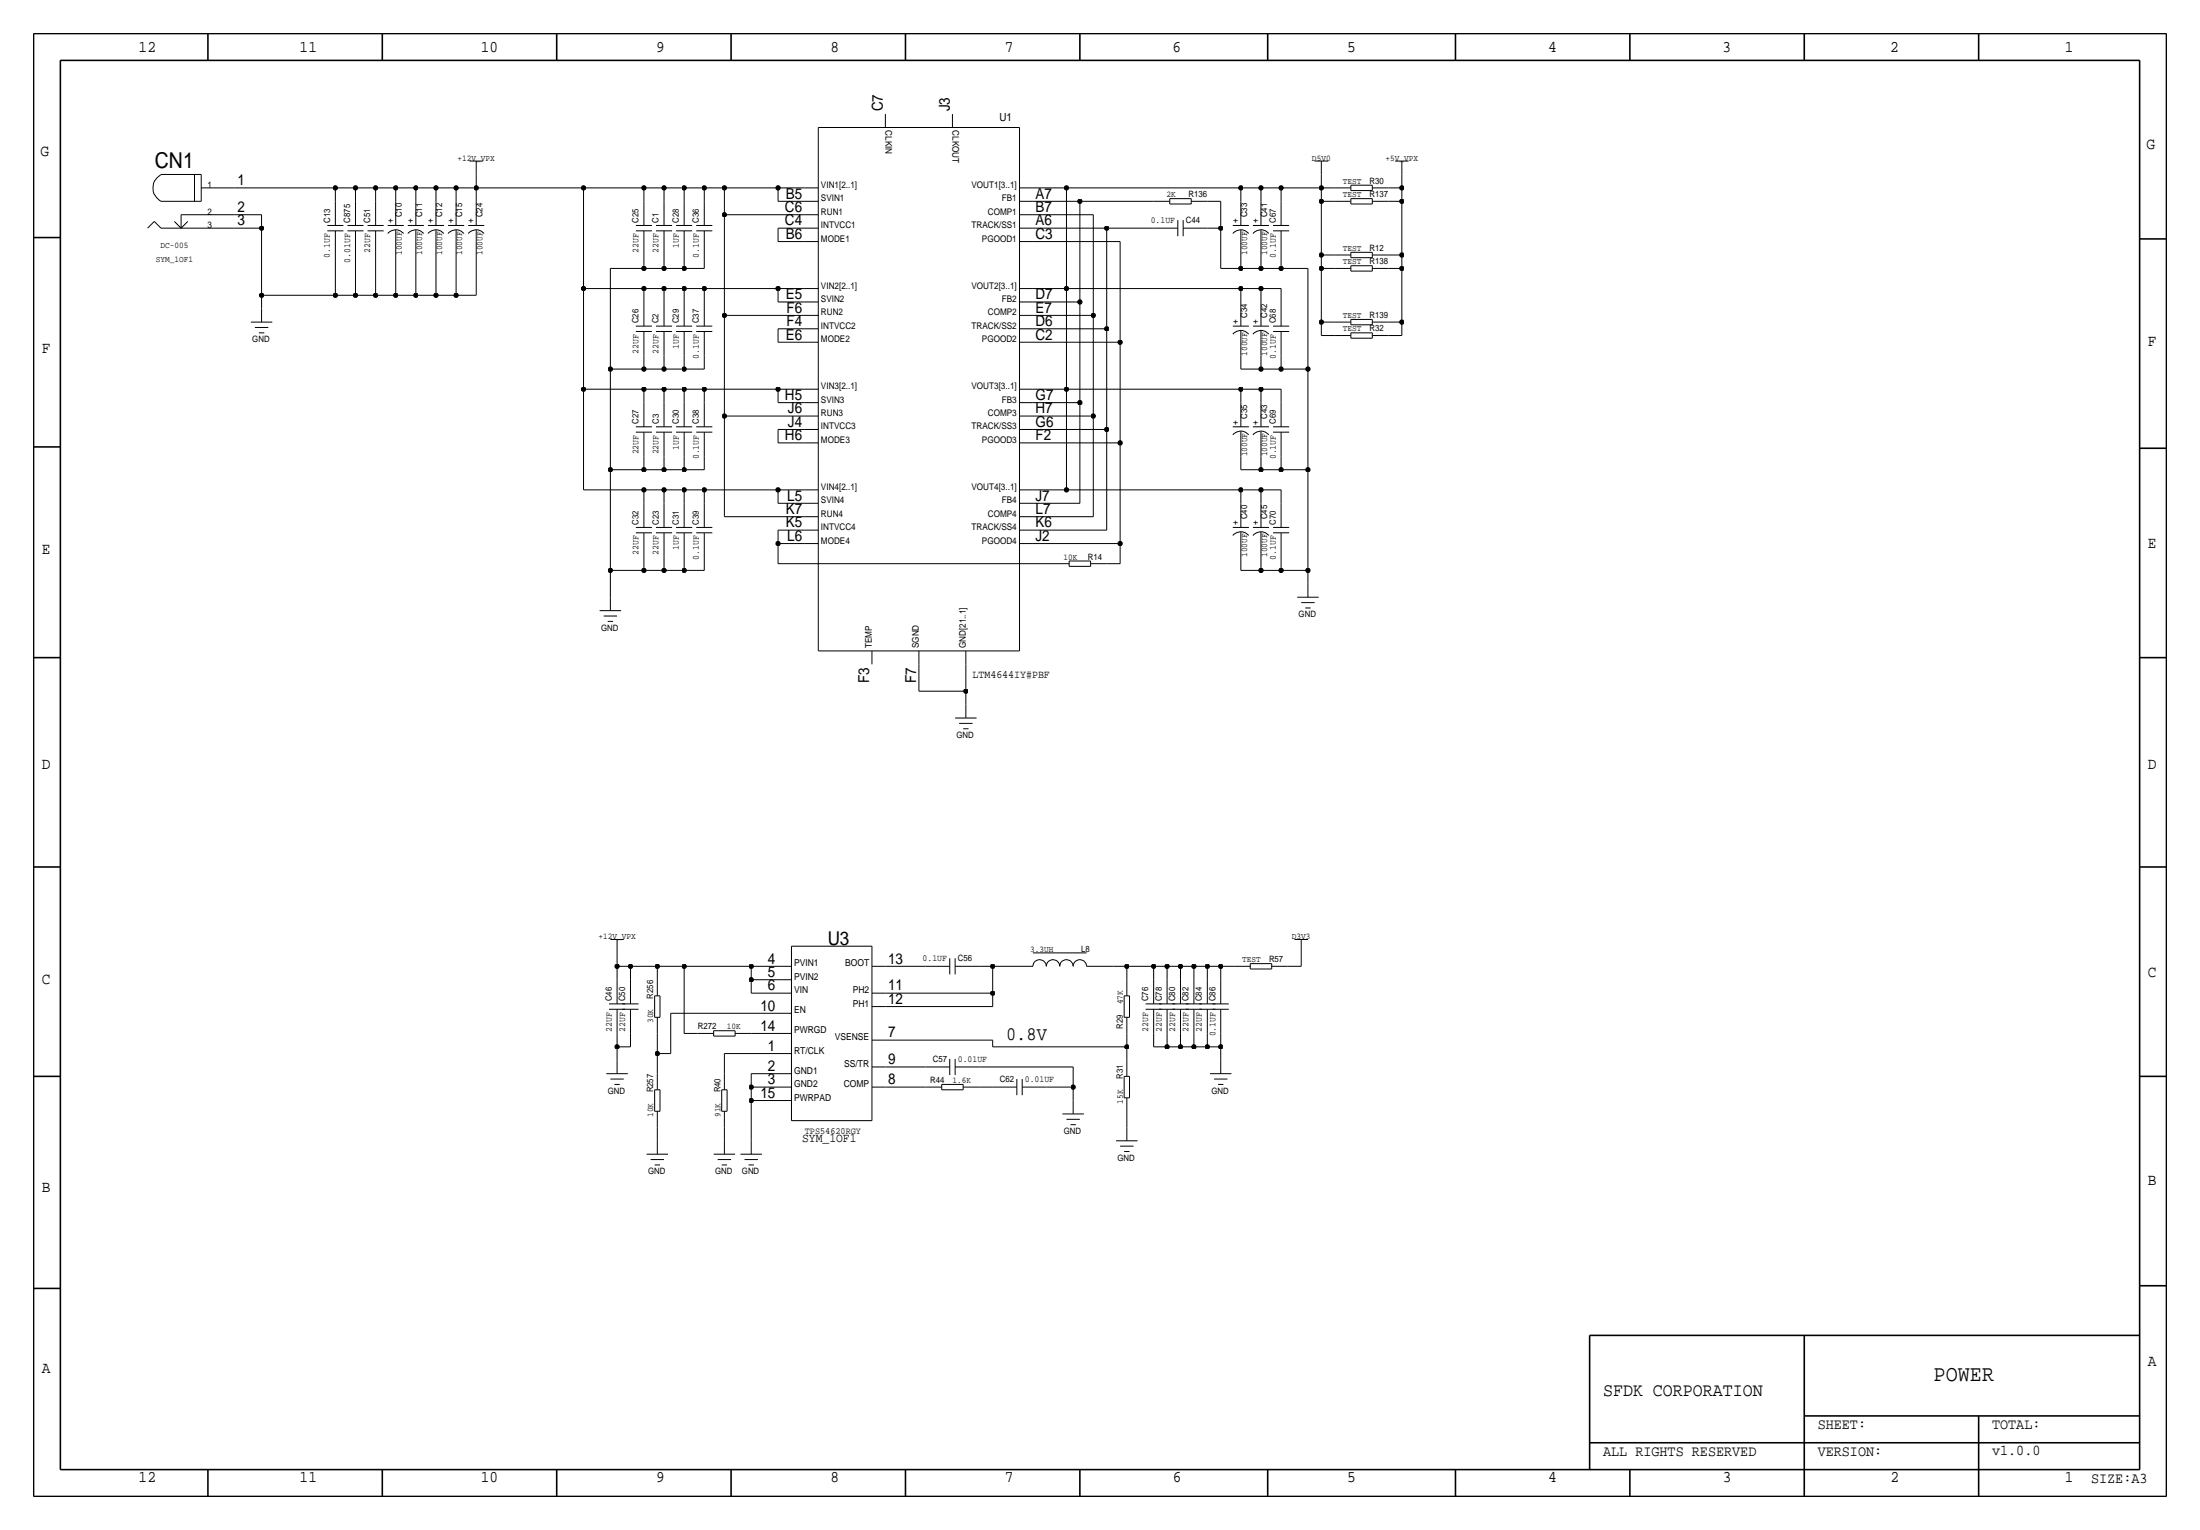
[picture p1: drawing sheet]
<svg xmlns="http://www.w3.org/2000/svg" width="417mm" height="290mm" viewBox="0 0 417 290" stroke-linecap="round" stroke-linejoin="round" font-family="sans-serif">
<!-- layer: Nets -->
<g fill="none" stroke="#000" stroke-width=".19">
<path d="M44.4 35.6h19.1zM63.5 35.6v2.5zM63.5 35.6h3.8zM67.3 35.6v2.5zM67.3 35.6h3.8zM71.1 35.6h3.8zM71.1 35.6v2.5zM74.9 35.6v2.5zM74.9 35.6h3.8zM78.7 35.6v2.5zM78.7 35.6h3.8zM82.5 35.6v2.5z"/>
<path d="M82.6 35.6h3.8zM86.4 35.6v2.5zM86.4 35.6h3.8zM90.2 35.6h20.3zM90.2 35.6v2.5zM90.2 33v2.6zM110.5 35.6v19zM110.5 35.6h11.4zM121.9 35.6h3.8zM121.9 35.6v2.5zM125.7 35.6v2.5zM125.7 35.6h3.8z"/>
<path d="M129.5 35.6v2.5zM129.5 35.6h3.8zM133.3 35.6v2.5zM133.3 35.6h3.9zM137.2 35.6v5zM137.2 35.6h10.1zM147.3 38.1h5.1zM147.3 35.6v2.5zM147.3 35.6h5.1zM195.6 38.1h8.9zM195.6 35.6h6.3zM201.9 35.6h33z"/>
<path d="M201.9 35.6v19zM204.5 38.1v19.1zM204.5 38.1h13.9zM228.6 38.1h2.5zM231.1 38.1v5.1zM234.9 35.6v2.5zM234.9 35.6h3.9zM238.8 35.6h3.8zM238.8 35.6v2.5zM242.6 35.6v2.5zM242.6 35.6h7.6zM250.2 38.1v10.2z"/>
<path d="M250.2 38.1h2.5zM250.2 35.6v2.5zM250.2 33v2.6zM250.2 35.6h2.5zM262.9 38.1h2.5zM262.9 35.6h2.5zM265.4 38.1v10.2zM265.4 35.6v2.5zM265.4 33v2.6zM44.4 40.6h5.1zM44.4 43.2h5.1zM49.5 40.6v2.6z"/>
<path d="M49.5 43.2v12.7zM49.5 55.9h14zM49.5 55.9v2.5zM63.5 48.3v7.6zM63.5 55.9h3.8zM67.3 48.3v7.6zM67.3 55.9h3.8zM71.1 55.9h3.8zM71.1 48.3v7.6zM74.9 55.9h3.8zM74.9 48.3v7.6zM78.7 48.3v7.6z"/>
<path d="M78.7 55.9h3.8zM82.5 55.9h3.9zM82.5 48.3v7.6zM86.4 55.9h3.8zM86.4 48.3v7.6zM90.2 48.3v7.6zM110.5 54.6v19.1zM110.5 54.6h11.4zM115.6 50.8h6.3zM115.6 50.8v19.1zM121.9 54.6h3.8zM121.9 54.6v2.6z"/>
<path d="M121.9 48.3v2.5zM121.9 50.8h3.8zM125.7 54.6v2.6zM125.7 54.6h3.8zM125.7 48.3v2.5zM125.7 50.8h3.8zM129.5 54.6v2.6zM129.5 54.6h3.8zM129.5 48.3v2.5zM129.5 50.8h3.8zM133.3 54.6v2.6zM133.3 54.6h14z"/>
<path d="M133.3 48.3v2.5zM137.2 59.7h15.2zM137.2 40.6h15.2zM137.2 59.7v19zM137.2 40.6v19.1zM147.3 43.2h5.1zM147.3 57.2h5.1zM147.3 43.2v2.5zM147.3 45.7h5.1zM147.3 54.6v2.6zM147.3 54.6h5.1zM195.6 57.2h8.9z"/>
<path d="M195.6 59.7h11.4zM195.6 45.7h16.5zM195.6 43.2h14zM195.6 40.6h11.4zM195.6 54.6h6.3zM201.9 54.6v19.1zM201.9 54.6h33.1zM204.5 57.2v19zM207 40.6v19.1zM207 59.7v19zM209.5 43.2h8.9zM209.5 43.2v19z"/>
<path d="M212.1 45.7v19.1zM228.6 43.2h2.5zM231.1 50.8h3.8zM231.1 43.2v7.6zM234.9 48.3v2.5zM234.9 50.8h3.9zM234.9 54.6v2.5zM234.9 54.6h3.9zM238.8 50.8h3.8zM238.8 54.6h3.8zM238.8 48.3v2.5zM238.8 54.6v2.6z"/>
<path d="M242.6 48.3v2.5zM242.6 50.8h5zM242.6 54.6v2.5zM247.6 50.8v19.1zM250.2 50.8v10.2zM250.2 50.8h2.5zM250.2 48.3v2.5zM250.2 48.3h2.5zM262.9 50.8h2.5zM262.9 48.3h2.5zM265.4 50.8v10.2zM265.4 48.3v2.5z"/>
<path d="M110.5 73.7v19zM110.5 73.7h11.4zM115.6 69.9h6.3zM115.6 69.9v19zM121.9 73.7h3.8zM121.9 73.7v2.5zM121.9 67.3v2.5zM121.9 69.9h3.8zM125.7 73.7v2.5zM125.7 73.7h3.8zM125.7 67.3v2.5zM125.7 69.9h3.8z"/>
<path d="M129.5 73.7v2.5zM129.5 73.7h3.8zM129.5 67.3v2.6zM129.5 69.9h3.8zM133.3 73.7v2.5zM133.3 73.7h14zM133.3 67.3v2.5zM137.2 78.7h15.2zM137.2 78.7v19.1zM147.3 62.2h5.1zM147.3 76.2h5.1zM147.3 62.2v2.6z"/>
<path d="M147.3 64.8h5.1zM147.3 73.7v2.5zM147.3 73.7h5.1zM195.6 76.2h8.9zM195.6 78.7h11.4zM195.6 62.2h13.9zM195.6 64.8h16.5zM195.6 73.7h6.3zM201.9 73.7h33zM201.9 73.7v19zM204.5 76.2v19.1zM207 78.7v19.1z"/>
<path d="M209.5 62.2v19.1zM212.1 64.8v19zM234.9 67.3v2.5zM234.9 69.9h3.9zM234.9 73.7v2.5zM234.9 73.7h3.9zM238.8 69.9h3.8zM238.8 73.7h3.8zM238.8 67.3v2.6zM238.8 73.7v2.5zM242.6 67.3v2.5zM242.6 69.9h5z"/>
<path d="M242.6 73.7v2.5zM247.6 69.9v19zM250.2 63.5h2.5zM250.2 61v2.5zM250.2 61h2.5zM262.9 63.5h2.5zM262.9 61h2.5zM265.4 61v2.5zM110.5 92.7h11.4zM115.6 88.9h6.3zM115.6 88.9v19.1zM121.9 92.7v2.6z"/>
<path d="M121.9 92.7h3.8zM121.9 88.9h3.8zM121.9 86.4v2.5zM125.7 92.7v2.6zM125.7 92.7h3.8zM125.7 86.4v2.5zM125.7 88.9h3.8zM129.5 92.7v2.6zM129.5 92.7h3.8zM129.5 86.4v2.5zM129.5 88.9h3.8zM133.3 92.7v2.6z"/>
<path d="M133.3 92.7h14zM133.3 86.4v2.5zM137.2 97.8h15.2zM147.3 81.3h5.1zM147.3 95.3h5.1zM147.3 81.3v2.5zM147.3 83.8h5.1zM147.3 92.7v2.6zM147.3 92.7h5.1zM195.6 95.3h8.9zM195.6 97.8h11.4zM195.6 83.8h16.5z"/>
<path d="M195.6 81.3h14zM195.6 92.7h6.3zM201.9 92.7h33.1zM209.5 81.3v19zM212.1 83.8v19.1zM234.9 86.4v2.5zM234.9 88.9h3.9zM234.9 92.7v2.5zM234.9 92.7h3.9zM238.8 88.9h3.8zM238.8 92.7h3.8zM238.8 86.4v2.5z"/>
<path d="M238.8 92.7v2.6zM242.6 86.4v2.5zM242.6 88.9h5zM242.6 92.7v2.5zM247.6 88.9v19.1zM115.6 108v5zM115.6 108h6.3zM121.9 108h3.8zM121.9 105.4v2.5zM125.7 108h3.8zM125.7 105.4v2.5zM129.5 105.4v2.6z"/>
<path d="M129.5 108h3.8zM133.3 105.4v2.5zM147.3 100.3h5.1zM147.3 106.7h52.1zM147.3 102.9v3.8zM147.3 102.9h5.1zM147.3 100.3v2.6zM195.6 100.3h13.9zM195.6 102.9h16.5zM209.6 106.7h2.5zM212.1 102.9v3.8zM234.9 105.4v2.5z"/>
<path d="M234.9 108h3.9zM238.8 108h3.8zM238.8 105.4v2.6zM242.6 105.4v2.5zM242.6 108h5zM247.6 108v2.5zM174 125.7v5.1zM174 130.8h8.9zM182.9 130.8v2.5zM182.9 125.7v5.1zM116.8 198.1h2.6zM116.8 198.1v2.6z"/>
<path d="M116.8 195.6v2.5zM116.8 182.9v2.5zM116.8 182.9h2.6zM116.8 180.3v2.6zM119.4 195.6v2.5zM119.4 182.9v2.5zM119.4 182.9h5.1zM124.5 199.4v3.8zM124.5 195.6v3.8zM124.5 199.4h2.5zM124.5 182.9v2.5zM124.5 182.9h5z"/>
<path d="M127 191.8v7.6zM127 191.8h20.3zM129.5 182.9v12.7zM129.5 182.9h12.7zM129.5 195.6h2.6zM137.2 199.4v3.8zM137.2 199.4h10.1zM142.2 195.6h5.1zM142.2 185.4v2.6zM142.2 182.9v2.5zM142.2 182.9h5.1zM142.2 188h5.1z"/>
<path d="M142.2 185.4h5.1zM167.6 196.8h20.4zM167.6 188h20.4zM167.6 190.5h20.4zM167.6 182.9h7.7zM185.4 182.9h2.6zM188 196.8v1.3zM188 198.1h25.4zM188 182.9v5.1zM188 188v2.5zM188 182.9h2.5zM210.8 182.9h2.6z"/>
<path d="M213.4 198.1v2.6zM213.4 195.6v2.5zM213.4 182.9h5zM213.4 182.9v2.5zM218.4 182.9h2.6zM218.4 182.9v2.5zM218.4 195.6v2.5zM218.4 198.1h2.6zM221 198.1h2.5zM221 182.9h2.5zM221 182.9v2.5zM221 195.6v2.5z"/>
<path d="M223.5 182.9h2.6zM223.5 182.9v2.5zM223.5 195.6v2.5zM223.5 198.1h2.6zM226.1 182.9h2.5zM226.1 182.9v2.5zM226.1 195.6v2.5zM226.1 198.1h2.5zM228.6 182.9h2.5zM228.6 182.9v2.5zM228.6 195.6v2.5zM228.6 198.1h2.5z"/>
<path d="M231.1 182.9v2.5zM231.1 182.9h2.6zM231.1 198.1v2.6zM231.1 195.6v2.5zM243.8 182.9h2.6zM246.4 180.3v2.6zM124.5 213.4v2.5zM137.2 213.4v2.5zM142.2 203.2v2.5zM142.2 208.3v7.6zM142.2 205.7v2.6zM142.2 203.2h5.1z"/>
<path d="M142.2 205.7h5.1zM142.2 208.3h5.1zM167.6 201.9h7.7zM167.6 205.7h7.7zM185.4 201.9h17.8zM185.4 205.7h2.6zM198.1 205.7h5.1zM203.2 201.9v3.8zM203.2 205.7v2.6zM213.4 210.8v2.6z"/>
</g>
<g fill="#000" stroke="#000" stroke-width=".19">
<circle cx="63.5" cy="35.6" r=".41"/>
<circle cx="67.3" cy="35.6" r=".41"/>
<circle cx="71.1" cy="35.6" r=".41"/>
<circle cx="74.9" cy="35.6" r=".41"/>
<circle cx="78.7" cy="35.6" r=".41"/>
<circle cx="82.5" cy="35.6" r=".41"/>
<circle cx="86.4" cy="35.6" r=".41"/>
<circle cx="90.2" cy="35.6" r=".41"/>
<circle cx="110.5" cy="35.6" r=".41"/>
<circle cx="121.9" cy="35.6" r=".41"/>
<circle cx="125.7" cy="35.6" r=".41"/>
<circle cx="129.5" cy="35.6" r=".41"/>
<circle cx="133.3" cy="35.6" r=".41"/>
<circle cx="137.2" cy="35.6" r=".41"/>
<circle cx="147.3" cy="35.6" r=".41"/>
<circle cx="201.9" cy="35.6" r=".41"/>
<circle cx="204.5" cy="38.1" r=".41"/>
<circle cx="234.9" cy="35.6" r=".41"/>
<circle cx="238.8" cy="35.6" r=".41"/>
<circle cx="242.6" cy="35.6" r=".41"/>
<circle cx="250.2" cy="35.6" r=".41"/>
<circle cx="250.2" cy="38.1" r=".41"/>
<circle cx="265.4" cy="38.1" r=".41"/>
<circle cx="265.4" cy="35.6" r=".41"/>
<circle cx="49.5" cy="55.9" r=".41"/>
<circle cx="49.5" cy="43.2" r=".41"/>
<circle cx="63.5" cy="55.9" r=".41"/>
<circle cx="67.3" cy="55.9" r=".41"/>
<circle cx="71.1" cy="55.9" r=".41"/>
<circle cx="74.9" cy="55.9" r=".41"/>
<circle cx="78.7" cy="55.9" r=".41"/>
<circle cx="82.5" cy="55.9" r=".41"/>
<circle cx="86.4" cy="55.9" r=".41"/>
<circle cx="110.5" cy="54.6" r=".41"/>
<circle cx="121.9" cy="50.8" r=".41"/>
<circle cx="121.9" cy="54.6" r=".41"/>
<circle cx="125.7" cy="54.6" r=".41"/>
<circle cx="125.7" cy="50.8" r=".41"/>
<circle cx="129.5" cy="50.8" r=".41"/>
<circle cx="129.5" cy="54.6" r=".41"/>
<circle cx="133.3" cy="54.6" r=".41"/>
<circle cx="137.2" cy="40.6" r=".41"/>
<circle cx="137.2" cy="59.7" r=".41"/>
<circle cx="147.3" cy="54.6" r=".41"/>
<circle cx="201.9" cy="54.6" r=".41"/>
<circle cx="204.5" cy="57.2" r=".41"/>
<circle cx="207" cy="59.7" r=".41"/>
<circle cx="209.5" cy="43.2" r=".41"/>
<circle cx="231.1" cy="43.2" r=".41"/>
<circle cx="234.9" cy="50.8" r=".41"/>
<circle cx="234.9" cy="54.6" r=".41"/>
<circle cx="238.8" cy="50.8" r=".41"/>
<circle cx="238.8" cy="54.6" r=".41"/>
<circle cx="242.6" cy="50.8" r=".41"/>
<circle cx="250.2" cy="50.8" r=".41"/>
<circle cx="250.2" cy="48.3" r=".41"/>
<circle cx="265.4" cy="50.8" r=".41"/>
<circle cx="265.4" cy="48.3" r=".41"/>
<circle cx="110.5" cy="73.7" r=".41"/>
<circle cx="115.6" cy="69.9" r=".41"/>
<circle cx="121.9" cy="69.9" r=".41"/>
<circle cx="121.9" cy="73.7" r=".41"/>
<circle cx="125.7" cy="69.9" r=".41"/>
<circle cx="125.7" cy="73.7" r=".41"/>
<circle cx="129.5" cy="69.9" r=".41"/>
<circle cx="129.5" cy="73.7" r=".41"/>
<circle cx="133.3" cy="73.7" r=".41"/>
<circle cx="137.2" cy="78.7" r=".41"/>
<circle cx="147.3" cy="73.7" r=".41"/>
<circle cx="201.9" cy="73.7" r=".41"/>
<circle cx="204.5" cy="76.2" r=".41"/>
<circle cx="207" cy="78.7" r=".41"/>
<circle cx="209.5" cy="62.2" r=".41"/>
<circle cx="212.1" cy="64.8" r=".41"/>
<circle cx="234.9" cy="73.7" r=".41"/>
<circle cx="238.8" cy="69.9" r=".41"/>
<circle cx="238.8" cy="73.7" r=".41"/>
<circle cx="242.6" cy="69.9" r=".41"/>
<circle cx="247.6" cy="69.9" r=".41"/>
<circle cx="250.2" cy="61" r=".41"/>
<circle cx="265.4" cy="61" r=".41"/>
<circle cx="115.6" cy="88.9" r=".41"/>
<circle cx="121.9" cy="92.7" r=".41"/>
<circle cx="121.9" cy="88.9" r=".41"/>
<circle cx="125.7" cy="92.7" r=".41"/>
<circle cx="125.7" cy="88.9" r=".41"/>
<circle cx="129.5" cy="88.9" r=".41"/>
<circle cx="129.5" cy="92.7" r=".41"/>
<circle cx="133.3" cy="92.7" r=".41"/>
<circle cx="147.3" cy="92.7" r=".41"/>
<circle cx="201.9" cy="92.7" r=".41"/>
<circle cx="209.5" cy="81.3" r=".41"/>
<circle cx="212.1" cy="83.8" r=".41"/>
<circle cx="234.9" cy="92.7" r=".41"/>
<circle cx="238.8" cy="92.7" r=".41"/>
<circle cx="238.8" cy="88.9" r=".41"/>
<circle cx="242.6" cy="88.9" r=".41"/>
<circle cx="247.6" cy="88.9" r=".41"/>
<circle cx="115.6" cy="108" r=".41"/>
<circle cx="121.9" cy="108" r=".41"/>
<circle cx="125.7" cy="108" r=".41"/>
<circle cx="129.5" cy="108" r=".41"/>
<circle cx="147.3" cy="102.9" r=".41"/>
<circle cx="212.1" cy="102.9" r=".41"/>
<circle cx="238.8" cy="108" r=".41"/>
<circle cx="242.6" cy="108" r=".41"/>
<circle cx="247.6" cy="108" r=".41"/>
<circle cx="182.9" cy="130.8" r=".41"/>
<circle cx="116.8" cy="182.9" r=".41"/>
<circle cx="116.8" cy="198.1" r=".41"/>
<circle cx="119.4" cy="182.9" r=".41"/>
<circle cx="124.5" cy="199.4" r=".41"/>
<circle cx="124.5" cy="182.9" r=".41"/>
<circle cx="129.5" cy="182.9" r=".41"/>
<circle cx="142.2" cy="182.9" r=".41"/>
<circle cx="142.2" cy="185.4" r=".41"/>
<circle cx="188" cy="182.9" r=".41"/>
<circle cx="188" cy="188" r=".41"/>
<circle cx="213.4" cy="198.1" r=".41"/>
<circle cx="213.4" cy="182.9" r=".41"/>
<circle cx="218.4" cy="182.9" r=".41"/>
<circle cx="221" cy="198.1" r=".41"/>
<circle cx="221" cy="182.9" r=".41"/>
<circle cx="223.5" cy="198.1" r=".41"/>
<circle cx="223.5" cy="182.9" r=".41"/>
<circle cx="226.1" cy="198.1" r=".41"/>
<circle cx="226.1" cy="182.9" r=".41"/>
<circle cx="228.6" cy="198.1" r=".41"/>
<circle cx="228.6" cy="182.9" r=".41"/>
<circle cx="231.1" cy="182.9" r=".41"/>
<circle cx="231.1" cy="198.1" r=".41"/>
<circle cx="142.2" cy="205.7" r=".41"/>
<circle cx="142.2" cy="208.3" r=".41"/>
<circle cx="203.2" cy="205.7" r=".41"/>
</g>
<!-- layer: Components -->
<g fill="none" stroke="#000" stroke-width=".19">
<path d="M30.5 33h7.6zM30.5 33.1a2.84 2.84 0 0 0 0 5M30.5 38.1h7.6zM36.8 33v5.1zM38.1 33v5.1zM38.1 35.6h6.3zM63.5 38.1v4.6zM67.3 38.1v4.6zM71.1 38.1v4.6zM74.9 38.1v4.6zM78.7 38.1v4.6zM82.5 38.1v4.6z"/>
<path d="M86.4 38.1v4.6zM88.9 30.5h2.5zM90.2 38.1v4.6zM90.2 30.5v2.5zM121.9 38.1v4.6zM125.7 38.1v4.6zM129.5 38.1v4.6zM133.3 38.1v4.6zM152.4 35.6h2.5zM152.4 38.1h2.5zM154.9 24.1h38.1zM154.9 24.1v99.1z"/>
<path d="M167.6 21.6v2.5zM180.3 21.6v2.5zM193 24.1v99.1zM193 38.1h2.6zM193 35.6h2.6zM218.4 38.1h3.1zM221.5 38.6h4.1zM221.5 37.6v1zM221.5 37.6h4.1zM225.6 37.6v1zM225.6 38.1h3zM234.9 38.1v4.6z"/>
<path d="M238.8 38.1v4.6zM242.6 38.1v4.6zM248.9 30.5h2.6zM250.2 30.5v2.5zM252.7 35.6h3.1zM252.7 38.1h3.1zM255.8 36.1h4zM255.8 35.1v1zM255.8 35.1h4zM255.8 38.6h4zM255.8 37.6v1zM255.8 37.6h4z"/>
<path d="M259.8 35.1v1zM259.8 37.6v1zM259.8 35.6h3.1zM259.8 38.1h3.1zM264.2 30.5h2.5zM265.4 30.5v2.5zM29.2 41.9l1.3 1.3zM29.2 41.9l-1.3 1.3zM30.5 43.2h13.9zM33 41.9l1.3 1.3zM34.3 43.2l1.3-1.3zM34.3 40.6v2.6z"/>
<path d="M34.3 40.6h10.1zM49.5 58.4v2.6zM62 42.7h3zM62 43.7h3zM63.5 43.7v4.6zM65.8 43.7h3zM65.8 42.7h3zM67.3 43.7v4.6zM69.6 43.7h3zM69.6 42.7h3zM71.1 43.7v4.6zM73.4 42.7h3.1z"/>
<path d="M73.4 44.2a1.93 1.93 0 0 1 3 0M74.9 43.5v4.8zM77.2 42.7h3.1zM77.2 44.2a1.93 1.93 0 0 1 3 0M78.7 43.5v4.8zM81 44.2a1.93 1.93 0 0 1 3 0M81 42.7h3.1zM82.5 43.5v4.8zM84.8 42.7h3.1zM84.8 44.2a1.93 1.93 0 0 1 3 0M86.4 43.5v4.8zM88.6 44.2a1.93 1.93 0 0 1 3 0"/>
<path d="M88.6 42.7h3.1zM90.2 43.5v4.8zM120.4 42.7h3zM120.4 43.7h3zM121.9 57.2v4.5zM121.9 43.7v4.6zM124.2 42.7h3.1zM124.2 43.7h3.1zM125.7 43.7v4.6zM125.7 57.2v4.5zM128 42.7h3.1zM128 43.7h3.1z"/>
<path d="M129.5 43.7v4.6zM129.5 57.2v4.5zM131.8 42.7h3.1zM131.8 43.7h3.1zM133.3 43.7v4.6zM133.3 57.2v4.5zM152.4 59.7h2.5zM152.4 57.2h2.5zM152.4 54.6h2.5zM152.4 40.6h2.5zM152.4 43.2h2.5zM152.4 45.7h2.5z"/>
<path d="M193 59.7h2.6zM193 57.2h2.6zM193 45.7h2.6zM193 54.6h2.6zM193 40.6h2.6zM193 43.2h2.6zM218.4 43.2h4.6zM223 41.7v3zM224 41.7v3zM224 43.2h4.6zM233.4 42.7h3.1zM233.4 44.2a1.93 1.93 0 0 1 3 0"/>
<path d="M234.9 57.2v4.5zM234.9 43.5v4.8zM237.2 42.7h3.1zM237.2 44.2a1.93 1.93 0 0 1 3 0M238.8 57.2v4.5zM238.8 43.5v4.8zM241 43.7h3.1zM241 42.7h3.1zM242.6 43.7v4.6zM242.6 57.2v4.5zM252.7 50.8h3.1zM252.7 48.3h3.1z"/>
<path d="M255.8 51.3h4zM255.8 50.3v1zM255.8 50.3h4zM255.8 48.8h4zM255.8 47.8v1zM255.8 47.8h4zM259.8 50.3v1zM259.8 47.8v1zM259.8 50.8h3.1zM259.8 48.3h3.1zM47.5 61h4.1zM48.3 62h2.5z"/>
<path d="M49 63h1zM120.4 61.7h3zM120.4 62.7h3zM121.9 76.2v4.6zM121.9 62.7v4.6zM124.2 61.7h3.1zM124.2 62.7h3.1zM125.7 62.7v4.6zM125.7 76.2v4.6zM128 61.7h3.1zM128 62.7h3.1zM129.5 62.7v4.6z"/>
<path d="M129.5 76.2v4.6zM131.8 61.7h3.1zM131.8 62.7h3.1zM133.3 62.7v4.6zM133.3 76.2v4.6zM152.4 78.7h2.5zM152.4 73.7h2.5zM152.4 76.2h2.5zM152.4 62.2h2.5zM152.4 64.8h2.5zM193 78.7h2.6zM193 76.2h2.6z"/>
<path d="M193 73.7h2.6zM193 62.2h2.6zM193 64.8h2.6zM233.4 61.7h3.1zM233.4 63.2a1.93 1.93 0 0 1 3 0M234.9 76.2v4.6zM234.9 62.6v4.7zM237.2 61.7h3.1zM237.2 63.2a1.93 1.93 0 0 1 3 0M238.8 62.6v4.7zM238.8 76.2v4.6zM241 62.7h3.1z"/>
<path d="M241 61.7h3.1zM242.6 62.7v4.6zM242.6 76.2v4.6zM252.7 61h3.1zM252.7 63.5h3.1zM255.8 61.5h4zM255.8 60.5v1zM255.8 60.5h4zM255.8 64h4zM255.8 63v1zM255.8 63h4zM259.8 60.5v1z"/>
<path d="M259.8 63v1zM259.8 61h3.1zM259.8 63.5h3.1zM120.4 99.8h3zM120.4 80.8h3zM120.4 81.8h3zM121.9 95.3v4.5zM121.9 81.8v4.6zM124.2 80.8h3.1zM124.2 99.8h3.1zM124.2 81.8h3.1zM125.7 81.8v4.6z"/>
<path d="M125.7 95.3v4.5zM128 80.8h3.1zM128 99.8h3.1zM128 81.8h3.1zM129.5 81.8v4.6zM129.5 95.3v4.5zM131.8 80.8h3.1zM131.8 99.8h3.1zM131.8 81.8h3.1zM133.3 81.8v4.6zM133.3 95.3v4.5zM152.4 95.3h2.5z"/>
<path d="M152.4 92.7h2.5zM152.4 97.8h2.5zM152.4 81.3h2.5zM152.4 83.8h2.5zM193 97.8h2.6zM193 95.3h2.6zM193 92.7h2.6zM193 81.3h2.6zM193 83.8h2.6zM233.4 99.8h3.1zM233.4 80.8h3.1zM233.4 82.3a1.93 1.93 0 0 1 3 0"/>
<path d="M234.9 95.3v4.5zM234.9 81.6v4.8zM237.2 99.8h3.1zM237.2 80.8h3.1zM237.2 82.3a1.93 1.93 0 0 1 3 0M238.8 95.3v4.5zM238.8 81.6v4.8zM241 81.8h3.1zM241 80.8h3.1zM241 99.8h3.1zM242.6 81.8v4.6zM242.6 95.3v4.5z"/>
<path d="M113.5 115.6h4.1zM114.3 116.6h2.5zM115.1 117.6h1zM115.6 113v2.6zM120.4 100.8h3zM121.9 100.8v4.6zM124.2 100.8h3.1zM125.7 100.8v4.6zM128 100.8h3.1zM129.5 100.8v4.6zM131.8 100.8h3.1zM133.3 100.8v4.6z"/>
<path d="M152.4 102.9h2.5zM152.4 100.3h2.5zM193 100.3h2.6zM193 102.9h2.6zM199.4 106.7h3zM202.4 107.2h4.1zM202.4 106.2v1zM202.4 106.2h4.1zM206.5 106.2v1zM206.5 106.7h3zM233.4 101.3a1.93 1.93 0 0 1 3 0M234.9 100.7v4.7z"/>
<path d="M237.2 101.3a1.93 1.93 0 0 1 3 0M238.8 100.7v4.7zM241 100.8h3.1zM242.6 100.8v4.6zM245.6 113h4.1zM246.4 114h2.5zM247.1 115.1h1.1zM247.6 110.5v2.5zM154.9 123.2h38.1zM165.1 123.2v2.5zM174 123.2v2.5zM180.8 135.9h4.1z"/>
<path d="M181.6 136.9h2.5zM182.4 137.9h1zM182.9 123.2v2.5zM182.9 133.3v2.6zM115.6 177.8h2.5zM116.8 177.8v2.5zM149.9 179.1h15.2zM149.9 179.1v33zM165.1 179.1v33zM245.1 177.8h2.5zM246.4 177.8v2.5zM115.3 190h3.1z"/>
<path d="M115.3 191h3.1zM116.8 191v4.6zM116.8 185.4v4.6zM117.9 190h3zM117.9 191h3zM119.4 191v4.6zM119.4 185.4v4.6zM124 188.5v4zM124 188.5h1zM124 192.5h1zM124.5 192.5v3.1zM124.5 185.4v3.1z"/>
<path d="M125 188.5v4zM132.1 195.6h3zM135.1 196.1h4.1zM135.1 195.1h4.1zM135.1 195.1v1zM139.2 195.6h3zM139.2 195.1v1zM147.3 185.4h2.6zM147.3 182.9h2.6zM147.3 188h2.6zM147.3 191.8h2.6zM147.3 195.6h2.6z"/>
<path d="M147.3 199.4h2.6zM165.1 182.9h2.5zM165.1 188h2.5zM165.1 190.5h2.5zM165.1 196.8h2.5zM175.3 182.9h4.5zM179.8 181.4v3zM180.8 182.9h4.6zM180.8 181.4v3zM190.5 182.9h5.1zM195.6 182.9a1.27 1.27 0 0 1 1.2-1.3 1.27 1.27 0 0 1 1.3 1.3 1.27 1.27 0 0 1 1.3-1.3 1.27 1.27 0 0 1 1.3 1.3 1.27 1.27 0 0 1 1.2-1.3 1.27 1.27 0 0 1 1.3 1.3 1.27 1.27 0 0 1 1.3-1.3 1.27 1.27 0 0 1 1.2 1.3M195.6 180.3h10.1z"/>
<path d="M205.7 182.9h5.1zM212.9 188.5v4zM212.9 192.5h1zM212.9 188.5h1zM213.4 185.4v3.1zM213.4 192.5v3.1zM213.9 188.5v4zM216.9 190h3.1zM216.9 191h3.1zM218.4 191v4.6zM218.4 185.4v4.6zM219.5 191h3z"/>
<path d="M219.5 190h3zM221 191v4.6zM221 185.4v4.6zM222 191h3zM222 190h3zM223.5 191v4.6zM223.5 185.4v4.6zM224.5 190h3.1zM224.5 191h3.1zM226.1 191v4.6zM226.1 185.4v4.6zM227.1 190h3z"/>
<path d="M227.1 191h3zM228.6 191v4.6zM228.6 185.4v4.6zM229.6 190h3.1zM229.6 191h3.1zM231.1 191v4.6zM231.1 185.4v4.6zM233.7 182.9h3zM236.7 183.4h4.1zM236.7 182.4v1zM236.7 182.4h4.1zM240.8 182.4v1z"/>
<path d="M240.8 182.9h3zM114.8 203.2h4.1zM115.6 204.2h2.5zM116.3 205.2h1zM116.8 200.7v2.5zM122.4 218.4h4.1zM123.2 219.5h2.5zM124 206.2v4.1zM124 206.2h1zM124 210.3h1zM124.5 210.3v3.1zM124.5 203.2v3z"/>
<path d="M124.5 215.9v2.5zM125 206.2v4.1zM135.1 218.4h4.1zM135.9 219.5h2.5zM136.7 206.2v4.1zM136.7 206.2h1zM136.7 210.3h1zM137.2 210.3v3.1zM137.2 203.2v3zM137.2 215.9v2.5zM137.7 206.2v4.1zM140.2 218.4h4.1z"/>
<path d="M141 219.5h2.5zM142.2 215.9v2.5zM147.3 208.3h2.6zM147.3 205.7h2.6zM147.3 203.2h2.6zM149.9 212.1h15.2zM165.1 201.9h2.5zM165.1 205.7h2.5zM175.3 201.9h4.5zM175.3 205.7h3zM178.3 205.2v1zM178.3 206.2h4.1z"/>
<path d="M178.3 205.2h4.1zM179.8 200.4v3.1zM180.8 201.9h4.6zM180.8 200.4v3.1zM182.4 205.7h3zM182.4 205.2v1zM188 205.7h4.5zM192.5 204.2v3.1zM193.5 205.7h4.6zM193.5 204.2v3.1zM201.2 210.8h4zM201.9 211.8h2.6z"/>
<path d="M202.7 212.9h1zM203.2 208.3v2.5zM211.3 215.9h4.1zM212.1 216.9h2.5zM212.9 203.7v4.1zM212.9 217.9h1zM212.9 203.7h1zM212.9 207.8h1zM213.4 207.8v3zM213.4 200.7v3zM213.4 213.4v2.5zM213.9 203.7v4.1z"/>
<path d="M229.1 203.2h4.1zM229.9 204.2h2.5zM230.6 205.2h1zM231.1 200.7v2.5zM124 220.5h1zM136.7 220.5h1zM141.7 220.5h1z"/>
</g>
<!-- layer: Page Border and Title Block -->
<g fill="none" stroke="#000" stroke-width=".3">
<path d="M6.3 6.4v276.8zM6.4 6.4h403.8zM11.4 11.4v266.7zM11.4 11.4h393.7zM39.4 6.4v5zM72.4 6.4v5zM105.4 6.4v5zM138.4 6.4v5zM171.4 6.4v5zM204.5 6.4v5zM240 6.4v5zM275.6 6.4v5z"/>
<path d="M308.6 6.4v5zM341.6 6.4v5zM374.6 6.4v5zM405.1 11.4v266.7zM410.2 6.4v276.8zM6.3 45h5.1zM405.1 45.2h5.1zM6.3 84.6h5.1zM405.1 84.8h5.1zM6.3 124.5h5.1zM405.1 124.5h5.1zM6.3 164.1h5.1z"/>
<path d="M405.1 164.1h5.1zM6.3 203.7h5.1zM405.1 203.7h5.1zM6.3 243.8h5.1zM301 252.7v25.4zM301 252.7h104.1zM341.6 252.7v30.5zM405.1 243.3h5.1zM11.4 278.1h393.7zM39.4 278.1v5.1zM72.4 278.1v5.1zM105.4 278.1v5.1z"/>
<path d="M138.4 278.1v5.1zM171.4 278.1v5.1zM204.5 278.1v5.1zM240 278.1v5.1zM275.6 278.1v5.1zM301 273h104.1zM308.6 278.1v5.1zM341.6 268h63.5zM374.6 268v15.2zM6.4 283.2h403.8z"/>
</g>
<text font-size="4.3" x="366.1" y="261.4">POWER</text>
<text font-size="4.1" x="29.3" y="31.8">CN1</text>
<g font-size="3.6">
<text x="156.7" y="178.8">U3</text>
<text x="190.5" y="196.9">0.8V</text>
</g>
<text font-size="3.5" x="303.5" y="264.2">SFDK CORPORATION</text>
<g font-size="3.1">
<text x="26.3" y="9.9">12</text>
<text x="56.7" y="9.9">11</text>
<text x="91" y="9.9">10</text>
<text x="124.2" y="9.9">9</text>
<text x="157.3" y="9.9">8</text>
<text x="190.3" y="9.9">7</text>
<text x="222" y="9.9">6</text>
<text x="255.1" y="9.9">5</text>
<text x="293.2" y="9.9">4</text>
<text x="326.2" y="9.9">3</text>
<text x="357.9" y="9.9">2</text>
<text x="390.9" y="9.9">1</text>
<text x="7.7" y="29.5">G</text>
<text x="406.4" y="28.2">G</text>
<text x="406.7" y="65.5">F</text>
<text x="7.9" y="66.8">F</text>
<text x="7.9" y="104.9">E</text>
<text x="406.7" y="103.6">E</text>
<text x="7.9" y="145.5">D</text>
<text x="406.7" y="145.5">D</text>
<text x="406.7" y="184.9">C</text>
<text x="7.9" y="186.2">C</text>
<text x="7.9" y="225.6">B</text>
<text x="406.7" y="224.3">B</text>
<text x="7.9" y="259.8">A</text>
<text x="406.7" y="258.6">A</text>
<text x="26.3" y="280.4">12</text>
<text x="56.7" y="280.4">11</text>
<text x="91" y="280.4">10</text>
<text x="124.3" y="280.4">9</text>
<text x="157.3" y="280.4">8</text>
<text x="190.3" y="280.4">7</text>
<text x="222" y="280.4">6</text>
<text x="255.1" y="280.4">5</text>
<text x="293.2" y="280.4">4</text>
<text x="326.2" y="280.4">3</text>
<text x="357.9" y="280.4">2</text>
<text x="391" y="280.4">1</text>
</g>
<g font-size="2.9">
<text x="167.1" y="21.1" transform="rotate(-90 167.1 21.1)">C7</text>
<text x="179.8" y="21.1" transform="rotate(-90 179.8 21.1)">J3</text>
<text x="45" y="35.1">1</text>
<text x="45" y="40.1">2</text>
<text x="148.6" y="40.1">C6</text>
<text x="148.8" y="37.6">B5</text>
<text x="196.1" y="37.6">A7</text>
<text x="196.1" y="40.1">B7</text>
<text x="45" y="42.7">3</text>
<text x="148.6" y="42.7">C4</text>
<text x="148.8" y="45.2">B6</text>
<text x="196.1" y="45.2">C3</text>
<text x="196.1" y="42.7">A6</text>
<text x="148.8" y="56.6">E5</text>
<text x="148.9" y="59.2">F6</text>
<text x="196.1" y="56.6">D7</text>
<text x="196.1" y="59.2">E7</text>
<text x="148.8" y="64.3">E6</text>
<text x="148.9" y="61.7">F4</text>
<text x="196.1" y="64.3">C2</text>
<text x="196.1" y="61.7">D6</text>
<text x="148.6" y="75.7">H5</text>
<text x="196.1" y="75.7">G7</text>
<text x="148.6" y="83.3">H6</text>
<text x="149.2" y="78.2">J6</text>
<text x="149.2" y="80.8">J4</text>
<text x="196.1" y="83.3">F2</text>
<text x="196.1" y="78.2">H7</text>
<text x="196.1" y="80.8">G6</text>
<text x="149.1" y="94.7">L5</text>
<text x="196.1" y="94.7">J7</text>
<text x="148.8" y="97.3">K7</text>
<text x="148.8" y="99.8">K5</text>
<text x="196.1" y="97.3">L7</text>
<text x="196.1" y="99.8">K6</text>
<text x="149.1" y="102.4">L6</text>
<text x="196.1" y="102.4">J2</text>
<text x="164.6" y="129.2" transform="rotate(-90 164.6 129.2)">F3</text>
<text x="173.5" y="129.2" transform="rotate(-90 173.5 129.2)">F7</text>
<text x="145.4" y="184.9">5</text>
<text x="145.4" y="182.4">4</text>
<text x="168.1" y="182.4">13</text>
<text x="144" y="191.3">10</text>
<text x="145.4" y="187.5">6</text>
<text x="168.1" y="190">12</text>
<text x="168.1" y="187.5">11</text>
<text x="144" y="195.1">14</text>
<text x="168.1" y="196.3">7</text>
<text x="145.4" y="202.7">2</text>
<text x="145.4" y="198.9">1</text>
<text x="168.1" y="201.4">9</text>
<text x="144" y="207.8">15</text>
<text x="145.4" y="205.2">3</text>
<text x="168.1" y="205.2">8</text>
<text x="303.5" y="275.6">ALL RIGHTS RESERVED</text>
<text x="344.2" y="270.5">SHEET:</text>
<text x="344.2" y="275.6">VERSION:</text>
<text x="377.2" y="275.4">v1.0.0</text>
<text x="377.2" y="270.5">TOTAL:</text>
<text x="395.9" y="280.6">SIZE:A3</text>
</g>
<text font-size="2.4" x="151.9" y="216.2">SYM_1OF1</text>
<g font-size="2.1">
<text x="189.2" y="22.9">U1</text>
<text x="184.1" y="128.3">LTM4644IY#PBF</text>
</g>
<g font-size="1.8">
<text x="150.4" y="185.4">PVIN2</text>
<text x="150.4" y="182.9">PVIN1</text>
<text x="160" y="182.9">BOOT</text>
<text x="150.4" y="188">VIN</text>
<text x="150.4" y="191.8">EN</text>
<text x="161.5" y="188">PH2</text>
<text x="161.5" y="190.5">PH1</text>
<text x="150.4" y="195.6">PWRGD</text>
<text x="158.1" y="196.8">VSENSE</text>
<text x="150.4" y="203.2">GND1</text>
<text x="150.4" y="199.4">RT/CLK</text>
<text x="159.9" y="201.9">SS/TR</text>
<text x="150.4" y="208.3">PWRPAD</text>
<text x="150.4" y="205.7">GND2</text>
<text x="159.8" y="205.7">COMP</text>
<text x="152.4" y="214.6">TPS54620RGY</text>
</g>
<g font-size="1.7">
<text x="167.6" y="24.6" transform="rotate(90 167.6 24.6)">CLKIN</text>
<text x="180.3" y="24.6" transform="rotate(90 180.3 24.6)">CLKOUT</text>
<text x="39.3" y="35.6">1</text>
<text x="86.6" y="30.4">+12V_VPX</text>
<text x="155.4" y="35.6">VIN1[2..1]</text>
<text x="184" y="35.6">VOUT1[3..1]</text>
<text x="248.4" y="30.4">D5V0</text>
<text x="254.3" y="34.8">TEST</text>
<text x="259.3" y="34.8">R30</text>
<text x="262.3" y="30.4">+5V_VPX</text>
<text x="39.3" y="40.6">2</text>
<text x="76.1" y="41.1" transform="rotate(-90 76.1 41.1)">C10</text>
<text x="79.9" y="41.1" transform="rotate(-90 79.9 41.1)">C11</text>
<text x="83.7" y="41.1" transform="rotate(-90 83.7 41.1)">C12</text>
<text x="87.5" y="41.1" transform="rotate(-90 87.5 41.1)">C15</text>
<text x="91.3" y="41.1" transform="rotate(-90 91.3 41.1)">C24</text>
<text x="155.4" y="40.6">RUN1</text>
<text x="155.4" y="38.1">SVIN1</text>
<text x="187" y="40.6">COMP1</text>
<text x="189.7" y="38.1">FB1</text>
<text x="220.9" y="37.3">2K</text>
<text x="225" y="37.3">R136</text>
<text x="236.1" y="41.1" transform="rotate(-90 236.1 41.1)">C33</text>
<text x="239.9" y="41.1" transform="rotate(-90 239.9 41.1)">C41</text>
<text x="254.3" y="37.3">TEST</text>
<text x="259.3" y="37.3">R137</text>
<text x="30.4" y="47">DC-005</text>
<text x="39.3" y="43.2">3</text>
<text x="62.5" y="42.2" transform="rotate(-90 62.5 42.2)">C13</text>
<text x="66.3" y="42.2" transform="rotate(-90 66.3 42.2)">C875</text>
<text x="70.1" y="42.2" transform="rotate(-90 70.1 42.2)">C51</text>
<text x="70.1" y="47.9" transform="rotate(-90 70.1 47.9)">22UF</text>
<text x="74.4" y="42.3" transform="rotate(-90 74.4 42.3)">+</text>
<text x="78.2" y="42.3" transform="rotate(-90 78.2 42.3)">+</text>
<text x="82" y="42.3" transform="rotate(-90 82 42.3)">+</text>
<text x="85.9" y="42.3" transform="rotate(-90 85.9 42.3)">+</text>
<text x="89.7" y="42.3" transform="rotate(-90 89.7 42.3)">+</text>
<text x="120.9" y="47.9" transform="rotate(-90 120.9 47.9)">22UF</text>
<text x="120.9" y="42.2" transform="rotate(-90 120.9 42.2)">C25</text>
<text x="124.7" y="47.9" transform="rotate(-90 124.7 47.9)">22UF</text>
<text x="124.7" y="42.2" transform="rotate(-90 124.7 42.2)">C1</text>
<text x="128.5" y="47" transform="rotate(-90 128.5 47)">1UF</text>
<text x="128.5" y="42.2" transform="rotate(-90 128.5 42.2)">C28</text>
<text x="132.3" y="42.2" transform="rotate(-90 132.3 42.2)">C36</text>
<text x="155.4" y="43.2">INTVCC1</text>
<text x="155.4" y="45.7">MODE1</text>
<text x="184" y="43.2">TRACK/SS1</text>
<text x="185.9" y="45.7">PGOOD1</text>
<text x="217.9" y="42.2">0.1UF</text>
<text x="224.5" y="42.2">C44</text>
<text x="234.4" y="42.3" transform="rotate(-90 234.4 42.3)">+</text>
<text x="238.3" y="42.3" transform="rotate(-90 238.3 42.3)">+</text>
<text x="241.6" y="42.2" transform="rotate(-90 241.6 42.2)">C67</text>
<text x="254.3" y="47.5">TEST</text>
<text x="259.3" y="47.5">R12</text>
<text x="29.5" y="49.5">SYM_1OF1</text>
<text x="62.5" y="48.8" transform="rotate(-90 62.5 48.8)">0.1UF</text>
<text x="66.3" y="49.7" transform="rotate(-90 66.3 49.7)">0.01UF</text>
<text x="76.1" y="48.3" transform="rotate(-90 76.1 48.3)">100UF</text>
<text x="79.9" y="48.3" transform="rotate(-90 79.9 48.3)">100UF</text>
<text x="83.7" y="48.3" transform="rotate(-90 83.7 48.3)">100UF</text>
<text x="87.5" y="48.3" transform="rotate(-90 87.5 48.3)">100UF</text>
<text x="91.3" y="48.3" transform="rotate(-90 91.3 48.3)">100UF</text>
<text x="132.3" y="48.8" transform="rotate(-90 132.3 48.8)">0.1UF</text>
<text x="236.1" y="48.3" transform="rotate(-90 236.1 48.3)">100UF</text>
<text x="239.9" y="48.3" transform="rotate(-90 239.9 48.3)">100UF</text>
<text x="241.6" y="48.8" transform="rotate(-90 241.6 48.8)">0.1UF</text>
<text x="254.3" y="50">TEST</text>
<text x="259.3" y="50">R138</text>
<text x="155.4" y="57.2">SVIN2</text>
<text x="155.4" y="54.6">VIN2[2..1]</text>
<text x="155.4" y="59.7">RUN2</text>
<text x="184" y="54.6">VOUT2[3..1]</text>
<text x="187" y="59.7">COMP2</text>
<text x="189.7" y="57.2">FB2</text>
<text x="47.8" y="64.8">GND</text>
<text x="120.9" y="61.2" transform="rotate(-90 120.9 61.2)">C26</text>
<text x="124.7" y="61.2" transform="rotate(-90 124.7 61.2)">C2</text>
<text x="128.5" y="61.2" transform="rotate(-90 128.5 61.2)">C29</text>
<text x="132.3" y="61.2" transform="rotate(-90 132.3 61.2)">C37</text>
<text x="155.4" y="64.8">MODE2</text>
<text x="155.4" y="62.2">INTVCC2</text>
<text x="184" y="62.2">TRACK/SS2</text>
<text x="185.9" y="64.8">PGOOD2</text>
<text x="234.4" y="61.3" transform="rotate(-90 234.4 61.3)">+</text>
<text x="236.1" y="60.2" transform="rotate(-90 236.1 60.2)">C34</text>
<text x="238.3" y="61.3" transform="rotate(-90 238.3 61.3)">+</text>
<text x="239.9" y="60.2" transform="rotate(-90 239.9 60.2)">C42</text>
<text x="241.6" y="61.2" transform="rotate(-90 241.6 61.2)">C68</text>
<text x="254.3" y="60.2">TEST</text>
<text x="254.3" y="62.7">TEST</text>
<text x="259.3" y="60.2">R139</text>
<text x="259.3" y="62.7">R32</text>
<text x="120.9" y="66.9" transform="rotate(-90 120.9 66.9)">22UF</text>
<text x="124.7" y="66.9" transform="rotate(-90 124.7 66.9)">22UF</text>
<text x="128.5" y="66" transform="rotate(-90 128.5 66)">1UF</text>
<text x="132.3" y="67.9" transform="rotate(-90 132.3 67.9)">0.1UF</text>
<text x="236.1" y="67.3" transform="rotate(-90 236.1 67.3)">100UF</text>
<text x="239.9" y="67.3" transform="rotate(-90 239.9 67.3)">100UF</text>
<text x="241.6" y="67.9" transform="rotate(-90 241.6 67.9)">0.1UF</text>
<text x="155.4" y="73.7">VIN3[2..1]</text>
<text x="155.4" y="76.2">SVIN3</text>
<text x="184" y="73.7">VOUT3[3..1]</text>
<text x="189.7" y="76.2">FB3</text>
<text x="120.9" y="80.3" transform="rotate(-90 120.9 80.3)">C27</text>
<text x="124.7" y="80.3" transform="rotate(-90 124.7 80.3)">C3</text>
<text x="128.5" y="80.3" transform="rotate(-90 128.5 80.3)">C30</text>
<text x="132.3" y="80.3" transform="rotate(-90 132.3 80.3)">C38</text>
<text x="155.4" y="83.8">MODE3</text>
<text x="155.4" y="78.7">RUN3</text>
<text x="155.4" y="81.3">INTVCC3</text>
<text x="184" y="81.3">TRACK/SS3</text>
<text x="185.9" y="83.8">PGOOD3</text>
<text x="187" y="78.7">COMP3</text>
<text x="234.4" y="80.4" transform="rotate(-90 234.4 80.4)">+</text>
<text x="236.1" y="79.2" transform="rotate(-90 236.1 79.2)">C35</text>
<text x="238.3" y="80.4" transform="rotate(-90 238.3 80.4)">+</text>
<text x="239.9" y="79.2" transform="rotate(-90 239.9 79.2)">C43</text>
<text x="241.6" y="80.3" transform="rotate(-90 241.6 80.3)">C69</text>
<text x="120.9" y="86" transform="rotate(-90 120.9 86)">22UF</text>
<text x="124.7" y="86" transform="rotate(-90 124.7 86)">22UF</text>
<text x="128.5" y="85.1" transform="rotate(-90 128.5 85.1)">1UF</text>
<text x="132.3" y="86.9" transform="rotate(-90 132.3 86.9)">0.1UF</text>
<text x="236.1" y="86.4" transform="rotate(-90 236.1 86.4)">100UF</text>
<text x="239.9" y="86.4" transform="rotate(-90 239.9 86.4)">100UF</text>
<text x="241.6" y="86.9" transform="rotate(-90 241.6 86.9)">0.1UF</text>
<text x="155.4" y="95.2">SVIN4</text>
<text x="155.4" y="92.7">VIN4[2..1]</text>
<text x="184" y="92.7">VOUT4[3..1]</text>
<text x="189.7" y="95.2">FB4</text>
<text x="120.9" y="99.3" transform="rotate(-90 120.9 99.3)">C32</text>
<text x="124.7" y="99.3" transform="rotate(-90 124.7 99.3)">C23</text>
<text x="128.5" y="99.3" transform="rotate(-90 128.5 99.3)">C31</text>
<text x="132.3" y="99.3" transform="rotate(-90 132.3 99.3)">C39</text>
<text x="155.4" y="97.8">RUN4</text>
<text x="155.4" y="100.3">INTVCC4</text>
<text x="184" y="100.3">TRACK/SS4</text>
<text x="187" y="97.8">COMP4</text>
<text x="234.4" y="99.4" transform="rotate(-90 234.4 99.4)">+</text>
<text x="236.1" y="98.3" transform="rotate(-90 236.1 98.3)">C40</text>
<text x="238.3" y="99.4" transform="rotate(-90 238.3 99.4)">+</text>
<text x="239.9" y="98.3" transform="rotate(-90 239.9 98.3)">C45</text>
<text x="241.6" y="99.3" transform="rotate(-90 241.6 99.3)">C70</text>
<text x="120.9" y="105" transform="rotate(-90 120.9 105)">22UF</text>
<text x="124.7" y="105" transform="rotate(-90 124.7 105)">22UF</text>
<text x="128.5" y="104.1" transform="rotate(-90 128.5 104.1)">1UF</text>
<text x="132.3" y="106" transform="rotate(-90 132.3 106)">0.1UF</text>
<text x="155.4" y="102.9">MODE4</text>
<text x="185.9" y="102.9">PGOOD4</text>
<text x="201.4" y="105.9">10K</text>
<text x="206" y="105.9">R14</text>
<text x="236.1" y="105.4" transform="rotate(-90 236.1 105.4)">100UF</text>
<text x="239.9" y="105.4" transform="rotate(-90 239.9 105.4)">100UF</text>
<text x="241.6" y="106" transform="rotate(-90 241.6 106)">0.1UF</text>
<text x="113.8" y="119.4">GND</text>
<text x="245.9" y="116.8">GND</text>
<text x="165.1" y="122.7" transform="rotate(-90 165.1 122.7)">TEMP</text>
<text x="174" y="122.7" transform="rotate(-90 174 122.7)">SGND</text>
<text x="182.9" y="122.7" transform="rotate(-90 182.9 122.7)">GND[21..1]</text>
<text x="181.1" y="139.7">GND</text>
<text x="113.3" y="177.7">+12V_VPX</text>
<text x="244.6" y="177.7">D3V3</text>
<text x="174.7" y="181.9">0.1UF</text>
<text x="181.4" y="181.9">C56</text>
<text x="195.1" y="180.2">3.3UH</text>
<text x="204.7" y="180.2">L8</text>
<text x="235.2" y="182.1">TEST</text>
<text x="240.3" y="182.1">R57</text>
<text x="115.8" y="189.5" transform="rotate(-90 115.8 189.5)">C46</text>
<text x="118.4" y="189.5" transform="rotate(-90 118.4 189.5)">C50</text>
<text x="123.7" y="189" transform="rotate(-90 123.7 189)">R256</text>
<text x="212.6" y="190" transform="rotate(-90 212.6 190)">47K</text>
<text x="217.4" y="189.5" transform="rotate(-90 217.4 189.5)">C76</text>
<text x="220" y="189.5" transform="rotate(-90 220 189.5)">C78</text>
<text x="222.5" y="189.5" transform="rotate(-90 222.5 189.5)">C80</text>
<text x="225" y="189.5" transform="rotate(-90 225 189.5)">C82</text>
<text x="227.6" y="189.5" transform="rotate(-90 227.6 189.5)">C84</text>
<text x="230.1" y="189.5" transform="rotate(-90 230.1 189.5)">C86</text>
<text x="115.8" y="195.2" transform="rotate(-90 115.8 195.2)">22UF</text>
<text x="118.4" y="195.2" transform="rotate(-90 118.4 195.2)">22UF</text>
<text x="123.7" y="193.6" transform="rotate(-90 123.7 193.6)">30K</text>
<text x="132.1" y="194.8">R272</text>
<text x="137.6" y="194.8">10K</text>
<text x="212.6" y="194.7" transform="rotate(-90 212.6 194.7)">R29</text>
<text x="217.4" y="195.2" transform="rotate(-90 217.4 195.2)">22UF</text>
<text x="220" y="195.2" transform="rotate(-90 220 195.2)">22UF</text>
<text x="222.5" y="195.2" transform="rotate(-90 222.5 195.2)">22UF</text>
<text x="225" y="195.2" transform="rotate(-90 225 195.2)">22UF</text>
<text x="227.6" y="195.2" transform="rotate(-90 227.6 195.2)">22UF</text>
<text x="230.1" y="196.1" transform="rotate(-90 230.1 196.1)">0.1UF</text>
<text x="176.6" y="200.9">C57</text>
<text x="181.4" y="200.9">0.01UF</text>
<text x="115.1" y="207">GND</text>
<text x="123.7" y="206.8" transform="rotate(-90 123.7 206.8)">R257</text>
<text x="136.4" y="206.8" transform="rotate(-90 136.4 206.8)">R40</text>
<text x="176.1" y="205">R44</text>
<text x="180.3" y="205">1.6K</text>
<text x="189.3" y="204.7">C62</text>
<text x="194.1" y="204.7">0.01UF</text>
<text x="212.6" y="208.8" transform="rotate(-90 212.6 208.8)">15K</text>
<text x="212.6" y="204.2" transform="rotate(-90 212.6 204.2)">R31</text>
<text x="229.4" y="207">GND</text>
<text x="123.7" y="211.4" transform="rotate(-90 123.7 211.4)">10K</text>
<text x="136.4" y="211.4" transform="rotate(-90 136.4 211.4)">91K</text>
<text x="201.4" y="214.6">GND</text>
<text x="211.6" y="219.7">GND</text>
<text x="122.7" y="222.2">GND</text>
<text x="135.4" y="222.2">GND</text>
<text x="140.5" y="222.2">GND</text>
</g>
</svg>
